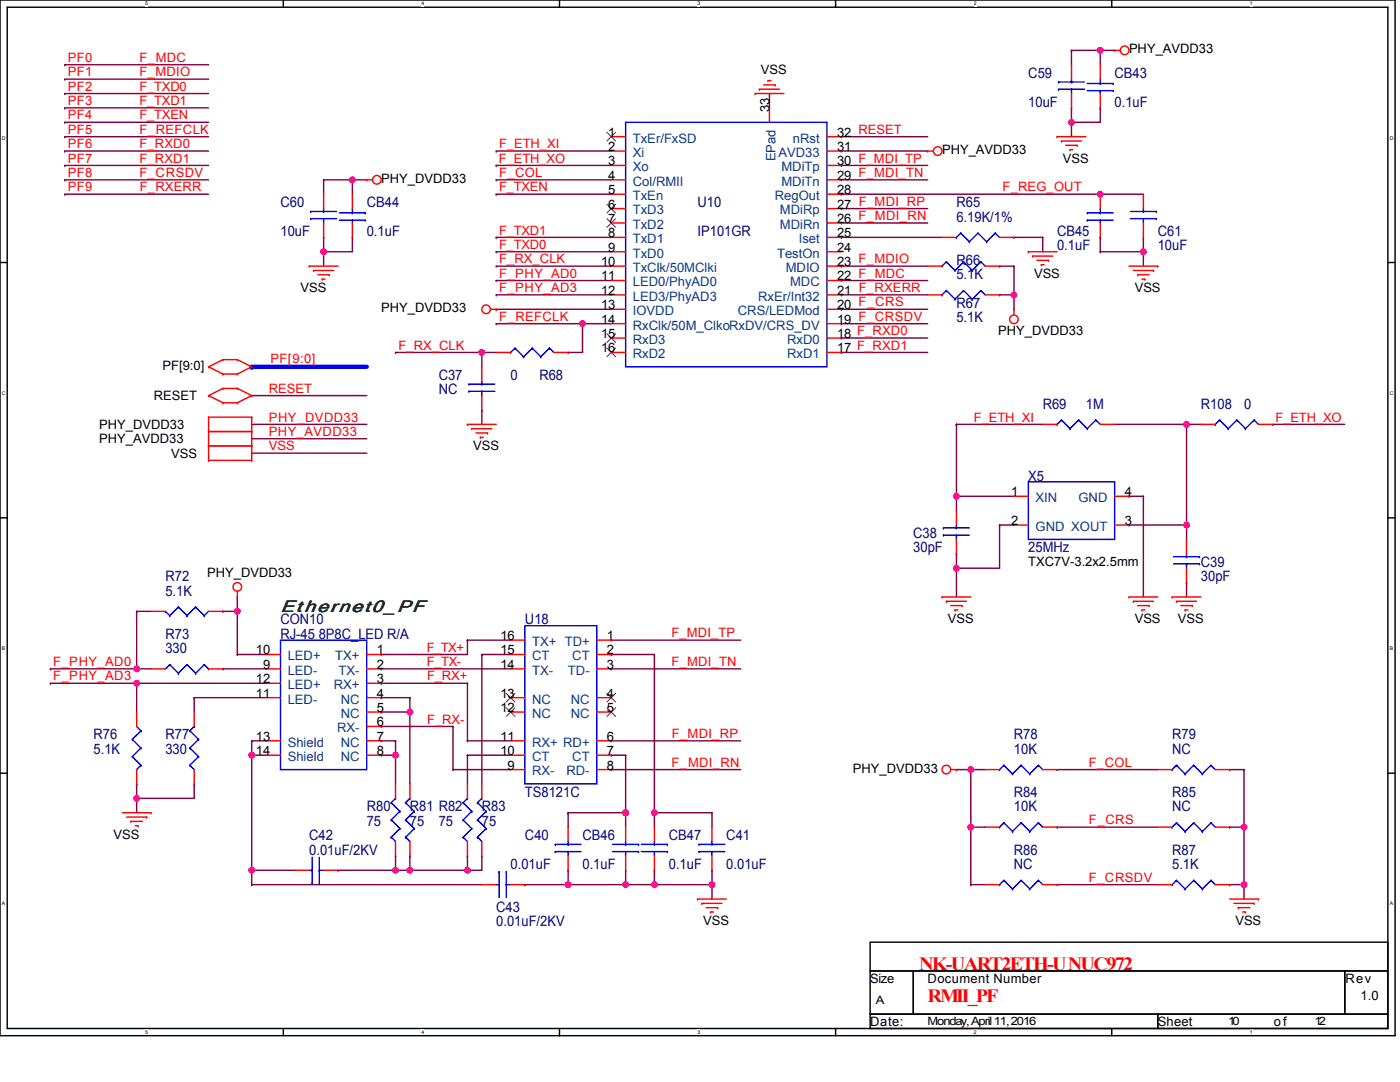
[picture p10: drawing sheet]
<svg xmlns="http://www.w3.org/2000/svg" width="279mm" height="216mm" viewBox="0 0 279 216" stroke-linecap="round" stroke-linejoin="round" font-family="sans-serif">
<path d="M0 0h278.4v206.7h-278.4zM1.4 1.4h275.6v203.8h-275.6z" fill="none" stroke="#000" stroke-width=".29"/>
<g fill="#fff">
<path d="M29 .2h.6v1.1h-.6z"/>
<path d="M29 205.4h.6v1.1h-.6z"/>
</g>
<path d="M56.5 0v1.4M56.5 205.2v1.5" fill="none" stroke="#000" stroke-width=".29"/>
<g fill="#fff">
<path d="M84.1 .2h.6v1.1h-.6z"/>
<path d="M84.1 205.4h.6v1.1h-.6z"/>
</g>
<path d="M111.7 0v1.4M111.7 205.2v1.5" fill="none" stroke="#000" stroke-width=".29"/>
<g fill="#fff">
<path d="M139.2 .2h.6v1.1h-.6z"/>
<path d="M139.2 205.4h.6v1.1h-.6z"/>
</g>
<path d="M166.8 0v1.4M166.8 205.2v1.5" fill="none" stroke="#000" stroke-width=".29"/>
<g fill="#fff">
<path d="M194.3 .2h.6v1.1h-.6z"/>
<path d="M194.3 205.4h.6v1.1h-.6z"/>
</g>
<path d="M221.9 0v1.4M221.9 205.2v1.5" fill="none" stroke="#000" stroke-width=".29"/>
<g fill="#fff">
<path d="M249.4 .2h.6v1.1h-.6z"/>
<path d="M249.4 205.4h.6v1.1h-.6z"/>
<path d="M.4 26.9h.7v1.2h-.7z"/>
<path d="M277.3 26.9h.8v1.2h-.8z"/>
<path d="M.4 77.9h.7v1.1h-.7z"/>
<path d="M277.3 77.9h.8v1.1h-.8z"/>
</g>
<path d="M0 52.4h1.4M277 52.4h1.4" fill="none" stroke="#000" stroke-width=".29"/>
<g fill="#fff">
<path d="M.4 128.8h.7v1.2h-.7z"/>
<path d="M277.3 128.8h.7v1.2h-.7z"/>
</g>
<path d="M0 103.3h1.4M277 103.3h1.4" fill="none" stroke="#000" stroke-width=".29"/>
<g fill="#fff">
<path d="M.4 179.7h.7v1.2h-.7z"/>
<path d="M277.3 179.7h.7v1.2h-.7z"/>
</g>
<path d="M0 154.3h1.4M277 154.3h1.4" fill="none" stroke="#000" stroke-width=".29"/>
<g fill="none" stroke="#800040" stroke-width=".29">
<path d="M12.9 12.9h.1M12.9 15.8h.1M12.9 18.7h.1M12.9 12.9h28.7M12.9 15.8h28.7M12.9 18.7h28.7M153.6 18.7h.1M153.6 18.7v2.8M213.8 10.1h.1M213.8 10.1h8.6M213.8 10.1v2.8M219.6 10.1h.1"/>
<path d="M219.6 10.1v2.8M12.9 24.4h.1M12.9 21.5h.1M12.9 27.3h.1M12.9 30.1h.1M12.9 38.8h.1M12.9 24.4h28.7M12.9 21.5h28.7M12.9 27.3h28.7M12.9 30.1h28.7M12.9 38.8h28.7M64.6 35.9h.1"/>
<path d="M64.6 35.9h8.6M64.6 35.9v2.9M70.3 35.9h.1M70.3 35.9v2.9M99 35.9h.1M99 38.8h.1M99 30.1h.1M99 33h.1M99 30.1h23M99 38.8h23M99 35.9h23M99 33h23"/>
<path d="M167.9 27.3h.1M167.9 38.8h.1M167.9 33h.1M167.9 35.9h.1M167.9 30.1h.1M167.9 27.3h17.2M167.9 30.1h17.2M167.9 38.8h60.3M167.9 35.9h17.2M167.9 33h17.2M213.8 21.5h.1M213.8 24.4h.1"/>
<path d="M213.8 21.5v5.8M219.6 38.8h.1M219.6 21.5h.1M219.6 21.5v2.9h-5.8M64.6 50.2h.1M64.6 47.4h.1M64.6 47.4v5.7M70.3 47.4h.1M70.3 47.4v2.8h-5.7M99 50.2h.1M99 47.4h.1M99 56h.1"/>
<path d="M99 58.8h.1M99 53.1h.1M99 56h23M99 50.2h23M99 47.4h23M99 58.8h23M99 53.1h23M167.9 56h.1M167.9 58.8h.1M167.9 53.1h.1M167.9 44.5h.1M167.9 41.6h.1"/>
<path d="M167.9 47.4h.1M167.9 56h17.2M167.9 47.4h20.1M167.9 58.8h17.2M167.9 53.1h17.2M167.9 44.5h17.2M167.9 41.6h17.2M199.5 53.1h.1M199.5 58.8h.1M199.5 58.8h2.9M199.5 53.1h2.9M202.4 47.4h.1"/>
<path d="M202.4 58.8h.1M202.4 53.1h.1M202.4 47.4h5.7M202.4 53.1v8.6M208.1 47.4h.1M208.1 47.4v2.8M219.6 47.4h.1M219.6 50.2h.1M219.6 47.4v2.8M219.6 50.2h8.6M228.2 50.2h.1M228.2 47.4h.1"/>
<path d="M228.2 47.4v5.7M96.2 70.3h.1M96.2 70.3h2.8M99 61.7h.1M99 64.6h.1M99 61.7h23M99 64.6h23M113.4 70.3h.1M116.2 64.6h.1M116.2 64.6v5.7h-2.8M167.9 61.7h.1M167.9 67.5h.1"/>
<path d="M167.9 70.3h.1M167.9 64.6h.1M167.9 61.7h17.2M167.9 64.6h17.2M167.9 67.5h17.2M167.9 70.3h17.2M96.2 81.8h.1M96.2 81.8v2.9M190.9 84.7h.1M190.9 99h.1M190.9 84.7v17.2M190.9 84.7h17.2"/>
<path d="M190.9 99h11.5M225.3 99h.1M225.3 99h2.9M228.2 99h.1M228.2 99v20.1M47.4 119.1h.1M47.4 119.1v11.5M190.9 113.4h.1M190.9 110.5h.1M190.9 110.5v8.6M199.5 104.8h.1M199.5 104.8v8.6h-8.6"/>
<path d="M199.5 104.8h2.9M236.8 116.2h.1M236.8 116.2v2.9M10.1 136.3h.1M10.1 133.5h.1M10.1 133.5h20M10.1 136.3h43M27.3 136.3h.1M27.3 133.5h.1M27.3 122h.1M27.3 122v11.5M27.3 136.3v5.8"/>
<path d="M27.3 122h2.8M38.8 139.2h.1M38.8 139.2h14.3M38.8 139.2v2.9M44.5 133.5h.1M44.5 122h.1M44.5 133.5h8.6M44.5 122h2.9M47.4 130.6h.1M47.4 122h.1M47.4 130.6h5.7M76.1 133.5h.1"/>
<path d="M76.1 139.2h.1M76.1 136.3h.1M76.1 130.6h.1M76.1 133.5h25.8M76.1 139.2h5.7M76.1 136.3h17.2M81.8 139.2h.1M81.8 139.2v17.2M93.3 136.3h.1M93.3 127.7h.1M93.3 127.7v2.9h-17.2M93.3 136.3v11.5"/>
<path d="M93.3 127.7h8.6M96.2 130.6h.1M96.2 130.6h5.7M96.2 130.6v25.8M122 130.6h.1M122 127.7h.1M122 133.5h.1M122 130.6h8.6M122 133.5h25.8M122 127.7h25.8M130.6 130.6h.1M130.6 130.6v34.4"/>
<path d="M27.3 156.4h.1M27.3 159.3h.1M27.3 156.4v5.8M38.8 156.4h.1M38.8 156.4v2.9h-11.5M50.2 147.8h.1M50.2 150.7h.1M50.2 147.8v28.7M50.2 147.8h2.9M50.2 150.7h2.9M76.1 145h.1M76.1 150.7h.1"/>
<path d="M76.1 147.8h.1M76.1 142.1h.1M76.1 147.8h2.8M76.1 145h14.3M76.1 150.7h2.8M76.1 142.1h5.7M78.9 150.7h.1M78.9 147.8h.1M78.9 147.8v8.6M81.8 142.1h.1M90.4 153.6h.1M90.4 145h.1"/>
<path d="M90.4 153.6h11.5M90.4 145v8.6M93.3 150.7h.1M93.3 147.8h.1M93.3 150.7v5.7M93.3 147.8h8.6M93.3 150.7h8.6M122 153.6h.1M122 147.8h.1M122 150.7h.1M122 147.8h25.8M122 153.6h25.8"/>
<path d="M122 150.7h2.9M124.9 150.7h.1M124.9 150.7v14.3M190.9 153.6h.1M190.9 153.6h5.7M193.7 153.6h.1M193.7 153.6v22.9M211 153.6h.1M211 153.6h20.1M245.4 153.6h.1M245.4 153.6h2.9M248.3 153.6h.1"/>
<path d="M248.3 153.6v25.8M50.2 176.5h.1M50.2 173.7h.1M50.2 176.5h46M50.2 173.7h8.6M67.5 173.7h.1M78.9 173.7h.1M78.9 170.8h.1M78.9 170.8v2.9M81.8 170.8h.1M81.8 173.7h.1M81.8 170.8v2.9"/>
<path d="M93.3 170.8h.1M93.3 173.7h.1M93.3 170.8v2.9M96.2 170.8h.1M96.2 170.8v2.9h-28.7M104.8 176.5h.1M104.8 176.5h37.3M113.4 176.5h.1M113.4 173.7h.1M113.4 162.2h.1M113.4 162.2v2.8M113.4 173.7v2.8"/>
<path d="M113.4 162.2h11.5M124.9 176.5h.1M124.9 162.2h.1M124.9 173.7h.1M124.9 173.7v2.8M130.6 176.5h.1M130.6 173.7h.1M130.6 162.2h.1M130.6 173.7v2.8M130.6 162.2h11.5M142.1 173.7h.1M142.1 162.2h.1"/>
<path d="M142.1 176.5h.1M142.1 162.2v2.8M142.1 173.7v5.7M193.7 165h.1M193.7 176.5h.1M193.7 176.5h2.9M193.7 165h2.9M211 165h.1M211 176.5h.1M211 176.5h20.1M211 165h20.1M245.4 165h.1"/>
<path d="M245.4 176.5h.1M245.4 176.5h2.9M245.4 165h2.9M248.3 176.5h.1M248.3 165h.1"/>
</g>
<path d="M50.2 73.2h23" fill="none" stroke="#00f" stroke-width=".86"/>
<circle cx="50.2" cy="73.2" r=".43" fill="#00f"/>
<g fill="none" stroke="#800040" stroke-width=".29">
<path d="M12.9 33h.1M12.9 35.9h.1M12.9 33h28.7M12.9 35.9h28.7M50.2 78.9h.1M50.2 78.9h23M78.9 70.3h.1M78.9 70.3h17.3M96.2 70.3h.1M96.2 70.3v2.9M50.2 84.7h.1M50.2 87.5h.1"/>
<path d="M50.2 90.4h.1M50.2 84.7h23M50.2 87.5h23M50.2 90.4h23M222.4 84.7h17.3M236.8 84.7h.1M236.8 84.7v22.9M254 84.7h.1M254 84.7h14.4M225.3 104.8h.1M225.3 104.8h11.5M236.8 104.8h.1"/>
</g>
<g fill="none" stroke="#f00" stroke-width=".29">
<path d="M150.7 18.7h.1M150.7 18.7h5.7M151.6 17.8h.1M151.6 17.8h4M152.4 16.9h2.3M153.3 16.1h.1M153.3 16.1h.5M154.7 16.9h.1M213.8 12.9v2.9M213.8 18.7v2.8M219.6 12.9v2.9M219.6 18.7v2.8"/>
<path d="M222.4 10.1h.1M222.4 10.1h1.2M64.6 38.8v2.8M70.3 38.8v2.8M73.2 35.9h.1M73.2 35.9h1.1M122 30.1h2.9M122 35.9h2.9M122 27.3h2.9M122 33h2.9M122 38.8h2.9M153.6 21.5v2.9"/>
<path d="M165 30.1h2.9M165 35.9h2.9M165 27.3h2.9M165 33h2.9M165 38.8h2.9M185.1 30.1h.1M185.1 30.1h1.2M211 27.3h.1M211 27.3h5.7M211.8 28.1h.1M211.8 28.1h4M212.7 29h2.3"/>
<path d="M213.6 29.9h.1M213.6 29.9h.5M215 29h.1M219.6 38.8v2.8M228.2 38.8v2.8M61.7 53.1h.1M61.7 53.1h5.8M62.6 54h.1M62.6 54h4M63.4 54.8h2.3M64.3 55.7h.1M64.3 55.7h.6"/>
<path d="M64.6 44.5v2.9M65.7 54.8h.1M70.3 44.5v2.9M122 53.1h2.9M122 50.2h2.9M122 47.4h2.9M122 41.6h2.9M122 44.5h2.9M122 56h2.9M122 58.8h2.9M165 53.1h2.9M165 50.2h2.9"/>
<path d="M165 47.4h2.9M165 41.6h2.9M165 44.5h2.9M165 56h2.9M165 58.8h2.9M185.1 53.1h2.9M185.1 58.8h2.9M188 47.4h2.9M196.6 53.1h2.9M196.6 58.8h2.9M199.5 47.4h2.9M205.2 50.2h.1"/>
<path d="M205.2 50.2h5.8M206.1 51.1h.1M206.1 51.1h4M206.9 52h2.3M207.8 52.8h.1M207.8 52.8h.6M209.2 52h.1M219.6 44.5v2.9M225.3 53.1h5.8M226.2 54h4M227 54.8h.1M227 54.8h2.3"/>
<path d="M227.9 55.7h.6M228.2 44.5v2.9M228.5 55.7h.1M230.2 54h.1M231.1 53.1h.1M41.6 73.2h.1M41.6 78.9h.1M41.6 73.2l2.9 1.4M41.6 78.9l2.9 1.5M44.5 71.8h.1M44.5 74.6h.1M44.5 77.5h.1"/>
<path d="M44.5 71.8l-2.9 1.4M44.5 71.8h2.9M44.5 74.6h2.9M44.5 77.5l-2.9 1.4M44.5 77.5h2.9M47.4 71.8h.1M47.4 74.6h.1M47.4 77.5h.1M47.4 71.8l2.8 1.4M47.4 77.5l2.8 1.4M50.2 73.2h.1M50.2 78.9h.1"/>
<path d="M50.2 73.2l-2.8 1.4M50.2 78.9l-2.8 1.5M96.2 73.2v2.9M96.2 78.9v2.9M97.9 61.7h1.1M99 61.7h.1M99 70.3h2.9M110.5 70.3h2.9M122 61.7h2.9M122 70.3h2.9M122 64.6h2.9M122 67.5h2.9"/>
<path d="M165 61.7h2.9M165 70.3h2.9M165 64.6h2.9M165 67.5h2.9M202.4 61.7h.1M202.4 61.7v1.2M41.6 86.1h.1M41.6 83.2h.1M41.6 89h.1M41.6 91.9h.1M41.6 83.2h8.6M41.6 86.1h8.6"/>
<path d="M41.6 83.2v8.7M41.6 89h8.6M41.6 91.9h8.6M44.5 80.4h.1M44.5 80.4h2.9M47.4 80.4h.1M50.2 83.2h.1M50.2 86.1h.1M50.2 89h.1M50.2 91.9h.1M50.2 83.2v8.7M93.3 84.7h.1"/>
<path d="M93.3 84.7h5.7M94.2 85.5h.1M94.2 85.5h4M95 86.4h2.3M95.9 87.3h.1M95.9 87.3h.5M97.3 86.4h.1M202.4 99h2.8M208.1 84.7h2.9M219.6 84.7h2.8M222.4 99h2.9M239.7 84.7h2.8"/>
<path d="M251.1 84.7h2.9M47.4 119.1h.1M47.4 118v1.1M188 119.1h.1M188 119.1h5.7M188.9 120h.1M188.9 120h4M190.9 101.9v2.9M190.9 107.6v2.9M202.4 104.8h2.8M222.4 104.8h2.9M225.3 119.1h.1"/>
<path d="M225.3 119.1h5.8M226.2 120h.1M226.2 120h4M233.9 119.1h.1M233.9 119.1h5.8M234.8 120h.1M234.8 120h4M236.8 107.6v2.9M236.8 113.4v2.8M30.1 133.5h2.9M30.1 122h2.9M41.6 133.5h2.9"/>
<path d="M41.6 122h2.9M53.1 130.6h2.9M53.1 133.5h2.9M53.1 136.3h2.9M53.1 139.2h2.9M73.2 130.6h2.9M73.2 133.5h2.9M73.2 136.3h2.9M73.2 139.2h2.9M101.9 130.6h2.9M101.9 133.5h2.9M101.9 139.2h2.9"/>
<path d="M101.9 127.7h2.9M119.1 130.6h2.9M119.1 133.5h2.9M119.1 139.2h2.9M119.1 127.7h2.9M189.7 120.8h2.3M190.6 121.7h.1M190.6 121.7h.6M192 120.8h.1M227 120.8h2.3M227.9 121.7h.1M227.9 121.7h.6"/>
<path d="M229.3 120.8h.1M235.6 120.8h2.3M236.5 121.7h.1M236.5 121.7h.6M237.9 120.8h.1M27.3 142.1v2.9M27.3 153.6v2.8M38.8 142.1v2.9M38.8 153.6v2.8M53.1 147.8h2.9M53.1 150.7h2.9M73.2 142.1h2.9"/>
<path d="M73.2 145h2.9M73.2 147.8h2.9M73.2 150.7h2.9M78.9 156.4v2.9M81.8 156.4v2.9M93.3 156.4v2.9M96.2 156.4v2.9M101.9 153.6h2.9M101.9 142.1h2.9M101.9 147.8h2.9M101.9 150.7h2.9M119.1 153.6h2.9"/>
<path d="M119.1 142.1h2.9M119.1 147.8h2.9M119.1 150.7h2.9M189.7 153.6h1.2M190.9 153.6h.1M196.6 153.6h2.9M208.1 153.6h2.9M231.1 153.6h2.8M242.5 153.6h2.9M24.4 162.2h5.7M25.3 163h4M26.1 163.9h.1"/>
<path d="M26.1 163.9h2.3M27 164.8h.6M27.6 164.8h.1M29.3 163h.1M30.1 162.2h.1M58.8 173.7h2.9M64.6 173.7h2.9M78.9 167.9v2.9M81.8 167.9v2.9M93.3 167.9v2.9M96.2 167.9v2.9M96.2 176.5h2.8"/>
<path d="M101.9 176.5h2.9M113.4 165v2.9M113.4 170.8v2.9M124.9 165v2.9M124.9 170.8v2.9M130.6 165v2.9M130.6 170.8v2.9M139.2 179.4h.1M139.2 179.4h5.8M142.1 165v2.9M142.1 170.8v2.9M196.6 176.5h2.9"/>
<path d="M196.6 165h2.9M208.1 176.5h2.9M208.1 165h2.9M231.1 176.5h2.8M231.1 165h2.8M242.5 176.5h2.9M242.5 165h2.9M245.4 179.4h5.7M251.1 179.4h.1M140.1 180.3h.1M140.1 180.3h4M140.9 181.1h2.3"/>
<path d="M141.8 182h.1M141.8 182h.6M143.2 181.1h.1M246.3 180.3h4M247.1 181.1h.1M247.1 181.1h2.3M248 182h.6M248.6 182h.1M250.3 180.3h.1"/>
<circle cx="224.5" cy="10" r=".86"/>
<circle cx="75.2" cy="35.9" r=".86"/>
<circle cx="187.1" cy="30.1" r=".86"/>
<circle cx="97" cy="61.7" r=".86"/>
<circle cx="202.4" cy="63.7" r=".86"/>
<circle cx="47.4" cy="117.1" r=".86"/>
<circle cx="188.9" cy="153.6" r=".86"/>
</g>
<path d="M173.7 188h103.3v5.7h-103.3zM173.7 193.7h8.6v8.7h-8.6zM182.3 193.7h86.1v8.7h-86.1zM268.4 193.7h8.6v8.7h-8.6zM173.7 202.4h57.4v2.8h-57.4zM231.1 202.4h45.9v2.8h-45.9z" fill="none" stroke="#000" stroke-width=".29"/>
<g fill="none" stroke="#00f" stroke-width=".29">
<path d="M211.3 17.8h.1M211.3 16.4h.1M211.3 17.8h5.1M211.3 16.4h5.1M213.8 16.4h.1M213.8 17.8h.1M213.8 15.8v.6M213.8 17.8v.9M217 16.7h5.2M217 18.1h5.2M219.6 18.1h.1M219.6 16.7h.1"/>
<path d="M219.6 15.8v.9M219.6 18.1v.6M222.2 16.7h.1M222.2 18.1h.1M124.9 24.4h40.1v48.8h-40.1zM62 43.6h.1M62 42.2h.1M62 43.6h5.2M62 42.2h5.2M64.6 42.2h.1M64.6 43.6h.1M64.6 41.6v.6"/>
<path d="M64.6 43.6v.9M67.7 42.5h5.2M67.7 43.9h5.2M70.3 43.9h.1M70.3 42.5h.1M70.3 41.6v.9M70.3 43.9v.6M72.9 42.5h.1M72.9 43.9h.1M188 53.1h.1M188 58.8h.1M188.9 52.2h.1"/>
<path d="M188.9 58h.1M188.9 52.2l-.9 .9M188.9 52.2l1.7 1.8M188.9 58l1.7 1.7M188.9 58l-.9 .8M190.6 54h.1M190.6 59.7h.1M190.9 47.4h.1M191.7 46.5h.1M191.7 46.5l1.8 1.7M191.7 46.5l-.8 .9M192.3 52.2h.1"/>
<path d="M192.3 58h.1M192.3 52.2l-1.7 1.8M192.3 52.2l1.7 1.8M192.3 58l1.7 1.7M192.3 58l-1.7 1.7M193.5 48.2h.1M194 54h.1M194 59.7h.1M195.2 46.5h.1M195.2 46.5l1.7 1.7M195.2 46.5l-1.7 1.7M195.8 52.2h.1"/>
<path d="M195.8 58h.1M195.8 52.2l.8 .9M195.8 52.2l-1.8 1.8M195.8 58l.8 .8M195.8 58l-1.8 1.7M196.9 48.2h.1M198.6 46.5h.1M198.6 46.5l.9 .9M198.6 46.5l-1.7 1.7M217 42.5h.1M217 43.9h.1M217 42.5h5.2"/>
<path d="M217 43.9h5.2M219.6 43.9h.1M219.6 42.5h.1M219.6 41.6v.9M219.6 43.9v.6M225.6 43.6h5.2M225.6 42.2h5.2M228.2 42.2h.1M228.2 43.6h.1M228.2 41.6v.6M228.2 43.6v.9M230.8 43.6h.1"/>
<path d="M230.8 42.2h.1M93.6 78.1h.1M93.6 76.6h.1M93.6 78.1h5.1M93.6 76.6h5.1M96.2 76.6h.1M96.2 78.1h.1M96.2 76.1v.5M96.2 78.1v.8M101.9 70.3h.1M102.8 69.5h.1M102.8 69.5l1.7 1.7"/>
<path d="M102.8 69.5l-.9 .8M104.5 71.2h.1M106.2 69.5h.1M106.2 69.5l1.7 1.7M106.2 69.5l-1.7 1.7M107.9 71.2h.1M109.6 69.5h.1M109.6 69.5l.9 .8M109.6 69.5l-1.7 1.7M205.2 96.2h17.2v11.4h-17.2zM211 84.7h.1M211.8 83.8h.1"/>
<path d="M211.8 83.8l1.8 1.7M211.8 83.8l-.8 .9M213.6 85.5h.1M215.3 83.8h.1M215.3 83.8l1.7 1.7M215.3 83.8l-1.7 1.7M217 85.5h.1M218.7 83.8h.1M218.7 83.8l.9 .9M218.7 83.8l-1.7 1.7M242.5 84.7h.1M243.4 83.8h.1"/>
<path d="M243.4 83.8l1.7 1.7M243.4 83.8l-.9 .9M245.1 85.5h.1M246.8 83.8h.1M246.8 83.8l1.8 1.7M246.8 83.8l-1.7 1.7M248.6 85.5h.1M250.3 83.8h.1M250.3 83.8l.8 .9M250.3 83.8l-1.7 1.7M188.3 106.8h.1M188.3 105.3h.1"/>
<path d="M188.3 106.8h5.2M188.3 105.3h5.2M190.9 105.3h.1M190.9 106.8h.1M190.9 104.8v.5M190.9 106.8v.8M234.2 112.5h5.2M234.2 111.1h5.2M236.8 111.1h.1M236.8 112.5h.1M236.8 110.5v.6M236.8 112.5v.9"/>
<path d="M239.4 112.5h.1M239.4 111.1h.1M33 122h.1M33 122l.9 .9M33.9 132.6h.1M33.9 122.9h.1M33.9 132.6l-.9 .9M33.9 132.6l1.7 1.7M35.6 134.3h.1M35.6 121.1h.1M35.6 121.1l1.7 1.8M35.6 121.1l-1.7 1.8"/>
<path d="M37.3 132.6h.1M37.3 122.9h.1M37.3 132.6l-1.7 1.7M37.3 132.6l1.7 1.7M39 134.3h.1M39 121.1h.1M39 121.1l1.8 1.8M39 121.1l-1.7 1.8M40.8 132.6h.1M40.8 122.9h.1M40.8 132.6l-1.8 1.7M40.8 132.6l.8 .9"/>
<path d="M41.6 133.5h.1M41.6 122l-.8 .9M56 127.7h17.2v25.9h-17.2zM104.8 124.9h14.3v31.5h-14.3zM26.4 147.5h.1M26.4 151h.1M26.4 147.5l1.7 1.8M26.4 151l1.7 1.7M27.3 153.6h.1M27.3 145l.8 .8M28.1 145.8h.1M28.1 149.3h.1"/>
<path d="M28.1 152.7h.1M28.1 145.8l-1.7 1.7M28.1 149.3l-1.7 1.7M28.1 152.7l-.8 .9M37.9 152.7h.1M37.9 149.3h.1M37.9 145.8h.1M37.9 152.7l.9 .9M37.9 149.3l1.7 1.7M37.9 145.8l1.7 1.7M38.8 145h.1M38.8 145l-.9 .8"/>
<path d="M39.6 151h.1M39.6 147.5h.1M39.6 151l-1.7 1.7M39.6 147.5l-1.7 1.8M78.9 159.3h.1M78.9 159.3l-.8 .9M81.8 159.3h.1M81.8 159.3l-.9 .9M93.3 159.3h.1M93.3 159.3l-.9 .9M96.2 159.3h.1M96.2 159.3l-.9 .9"/>
<path d="M199.5 153.6h.1M200.3 152.7h.1M200.3 152.7l1.8 1.7M200.3 152.7l-.8 .9M202.1 154.4h.1M203.8 152.7h.1M203.8 152.7l1.7 1.7M203.8 152.7l-1.7 1.7M205.5 154.4h.1M207.2 152.7h.1M207.2 152.7l.9 .9M207.2 152.7l-1.7 1.7"/>
<path d="M233.9 153.6h.1M234.8 152.7h.1M234.8 152.7l1.7 1.7M234.8 152.7l-.9 .9M236.5 154.4h.1M238.2 152.7h.1M238.2 152.7l1.8 1.7M238.2 152.7l-1.7 1.7M240 154.4h.1M241.7 152.7h.1M241.7 152.7l.8 .9M241.7 152.7l-1.7 1.7"/>
<path d="M61.7 173.7h.6M62.3 173.7h.1M62.3 176.2h.1M62.3 171.1v5.1M63.7 176.2h.1M63.7 173.7h.1M63.7 173.7h.9M63.7 171.1v5.1M78.1 167h.1M78.1 163.6h.1M78.1 160.2h.1M78.1 167l.8 .9"/>
<path d="M78.1 163.6l1.7 1.7M78.1 160.2l1.7 1.7M79.8 165.3h.1M79.8 161.9h.1M79.8 165.3l-1.7 1.7M79.8 161.9l-1.7 1.7M80.9 167h.1M80.9 163.6h.1M80.9 160.2h.1M80.9 167l.9 .9M80.9 163.6l1.8 1.7M80.9 160.2l1.8 1.7"/>
<path d="M82.7 165.3h.1M82.7 161.9h.1M82.7 165.3l-1.8 1.7M82.7 161.9l-1.8 1.7M92.4 167h.1M92.4 163.6h.1M92.4 160.2h.1M92.4 167l.9 .9M92.4 163.6l1.8 1.7M92.4 160.2l1.8 1.7M94.2 165.3h.1M94.2 161.9h.1"/>
<path d="M94.2 165.3l-1.8 1.7M94.2 161.9l-1.8 1.7M95.3 167h.1M95.3 163.6h.1M95.3 160.2h.1M95.3 167l.9 .9M95.3 163.6l1.7 1.7M95.3 160.2l1.7 1.7M97 165.3h.1M97 161.9h.1M97 165.3l-1.7 1.7M97 161.9l-1.7 1.7"/>
<path d="M99 176.5h.6M99.6 176.5h.1M99.6 173.9h.1M99.6 173.9v5.2M101 173.9h.1M101 176.5h.1M101 176.5h.9M101 173.9v5.2M110.8 169.9h.1M110.8 168.5h.1M110.8 169.9h5.2M110.8 168.5h5.2"/>
<path d="M113.4 168.5h.1M113.4 169.9h.1M113.4 167.9v.6M113.4 169.9v.9M122.3 169.9h5.1M122.3 168.5h5.1M124.9 168.5h.1M124.9 169.9h.1M124.9 167.9v.6M124.9 169.9v.9M127.4 169.9h.1M127.4 168.5h.1"/>
<path d="M128 169.9h5.2M128 168.5h5.2M130.6 168.5h.1M130.6 169.9h.1M130.6 167.9v.6M130.6 169.9v.9M133.2 169.9h.1M133.2 168.5h.1M139.5 169.9h.1M139.5 168.5h.1M139.5 169.9h5.2M139.5 168.5h5.2"/>
<path d="M142.1 168.5h.1M142.1 169.9h.1M142.1 167.9v.6M142.1 169.9v.9M199.5 165h.1M199.5 176.5h.1M200.3 164.2h.1M200.3 175.7h.1M200.3 164.2l1.8 1.7M200.3 164.2l-.8 .8M200.3 175.7l1.8 1.7M200.3 175.7l-.8 .8"/>
<path d="M202.1 165.9h.1M202.1 177.4h.1M203.8 164.2h.1M203.8 175.7h.1M203.8 164.2l1.7 1.7M203.8 164.2l-1.7 1.7M203.8 175.7l1.7 1.7M203.8 175.7l-1.7 1.7M205.5 165.9h.1M205.5 177.4h.1M207.2 164.2h.1M207.2 175.7h.1"/>
<path d="M207.2 164.2l.9 .8M207.2 164.2l-1.7 1.7M207.2 175.7l.9 .8M207.2 175.7l-1.7 1.7M233.9 176.5h.1M233.9 165h.1M234.8 175.7h.1M234.8 164.2h.1M234.8 175.7l1.7 1.7M234.8 175.7l-.9 .8M234.8 164.2l1.7 1.7M234.8 164.2l-.9 .8"/>
<path d="M236.5 177.4h.1M236.5 165.9h.1M238.2 175.7h.1M238.2 164.2h.1M238.2 175.7l1.8 1.7M238.2 175.7l-1.7 1.7M238.2 164.2l1.8 1.7M238.2 164.2l-1.7 1.7M240 177.4h.1M240 165.9h.1M241.7 175.7h.1M241.7 164.2h.1"/>
<path d="M241.7 175.7l.8 .8M241.7 175.7l-1.7 1.7M241.7 164.2l.8 .8M241.7 164.2l-1.7 1.7"/>
</g>
<g fill="none" stroke="#804000" stroke-width=".2">
<path d="M121.1 26.4l1.8 1.7M122.9 26.4l-1.8 1.7M121.1 40.8l1.8 1.7M121.1 43.6l1.8 1.8M122.9 40.8l-1.8 1.7M122.9 43.6l-1.8 1.8M121.1 66.6l1.8 1.7M121.1 69.5l1.8 1.7M122.9 66.6l-1.8 1.7M122.9 69.5l-1.8 1.7M101 138.3l1.8 1.8M102.8 138.3l-1.8 1.8"/>
<path d="M121.1 138.3l1.8 1.8M122.9 138.3l-1.8 1.8M101 141.2l1.8 1.8M102.8 141.2l-1.8 1.8M121.1 141.2l1.8 1.8M122.9 141.2l-1.8 1.8"/>
</g>
<circle cx="50.2" cy="173.6" r=".57" fill="#f0f"/>
<circle cx="50.2" cy="173.6" r=".57" fill="none" stroke="#f0f" stroke-width=".29"/>
<circle cx="78.9" cy="150.7" r=".57" fill="#f0f"/>
<circle cx="78.9" cy="150.7" r=".57" fill="none" stroke="#f0f" stroke-width=".29"/>
<circle cx="81.8" cy="142.1" r=".57" fill="#f0f"/>
<circle cx="81.8" cy="142.1" r=".57" fill="none" stroke="#f0f" stroke-width=".29"/>
<circle cx="50.2" cy="150.7" r=".57" fill="#f0f"/>
<circle cx="50.2" cy="150.7" r=".57" fill="none" stroke="#f0f" stroke-width=".29"/>
<circle cx="228.2" cy="50.2" r=".57" fill="#f0f"/>
<circle cx="228.2" cy="50.2" r=".57" fill="none" stroke="#f0f" stroke-width=".29"/>
<circle cx="248.3" cy="176.5" r=".57" fill="#f0f"/>
<circle cx="248.3" cy="176.5" r=".57" fill="none" stroke="#f0f" stroke-width=".29"/>
<circle cx="193.7" cy="165" r=".57" fill="#f0f"/>
<circle cx="193.7" cy="165" r=".57" fill="none" stroke="#f0f" stroke-width=".29"/>
<circle cx="193.7" cy="153.6" r=".57" fill="#f0f"/>
<circle cx="193.7" cy="153.6" r=".57" fill="none" stroke="#f0f" stroke-width=".29"/>
<circle cx="27.3" cy="136.3" r=".57" fill="#f0f"/>
<circle cx="27.3" cy="136.3" r=".57" fill="none" stroke="#f0f" stroke-width=".29"/>
<circle cx="248.3" cy="165" r=".57" fill="#f0f"/>
<circle cx="248.3" cy="165" r=".57" fill="none" stroke="#f0f" stroke-width=".29"/>
<circle cx="219.6" cy="38.8" r=".57" fill="#f0f"/>
<circle cx="219.6" cy="38.8" r=".57" fill="none" stroke="#f0f" stroke-width=".29"/>
<circle cx="116.2" cy="64.6" r=".57" fill="#f0f"/>
<circle cx="116.2" cy="64.6" r=".57" fill="none" stroke="#f0f" stroke-width=".29"/>
<circle cx="190.9" cy="99" r=".57" fill="#f0f"/>
<circle cx="190.9" cy="99" r=".57" fill="none" stroke="#f0f" stroke-width=".29"/>
<circle cx="96.2" cy="70.3" r=".57" fill="#f0f"/>
<circle cx="96.2" cy="70.3" r=".57" fill="none" stroke="#f0f" stroke-width=".29"/>
<circle cx="202.4" cy="58.8" r=".57" fill="#f0f"/>
<circle cx="202.4" cy="58.8" r=".57" fill="none" stroke="#f0f" stroke-width=".29"/>
<circle cx="190.9" cy="113.4" r=".57" fill="#f0f"/>
<circle cx="190.9" cy="113.4" r=".57" fill="none" stroke="#f0f" stroke-width=".29"/>
<circle cx="47.4" cy="122" r=".57" fill="#f0f"/>
<circle cx="47.4" cy="122" r=".57" fill="none" stroke="#f0f" stroke-width=".29"/>
<circle cx="78.9" cy="173.6" r=".57" fill="#f0f"/>
<circle cx="78.9" cy="173.6" r=".57" fill="none" stroke="#f0f" stroke-width=".29"/>
<circle cx="27.3" cy="133.5" r=".57" fill="#f0f"/>
<circle cx="27.3" cy="133.5" r=".57" fill="none" stroke="#f0f" stroke-width=".29"/>
<circle cx="93.3" cy="173.6" r=".57" fill="#f0f"/>
<circle cx="93.3" cy="173.6" r=".57" fill="none" stroke="#f0f" stroke-width=".29"/>
<circle cx="81.8" cy="173.6" r=".57" fill="#f0f"/>
<circle cx="81.8" cy="173.6" r=".57" fill="none" stroke="#f0f" stroke-width=".29"/>
<circle cx="113.4" cy="176.5" r=".57" fill="#f0f"/>
<circle cx="113.4" cy="176.5" r=".57" fill="none" stroke="#f0f" stroke-width=".29"/>
<circle cx="124.9" cy="162.2" r=".57" fill="#f0f"/>
<circle cx="124.9" cy="162.2" r=".57" fill="none" stroke="#f0f" stroke-width=".29"/>
<circle cx="124.9" cy="176.5" r=".57" fill="#f0f"/>
<circle cx="124.9" cy="176.5" r=".57" fill="none" stroke="#f0f" stroke-width=".29"/>
<circle cx="130.6" cy="176.5" r=".57" fill="#f0f"/>
<circle cx="130.6" cy="176.5" r=".57" fill="none" stroke="#f0f" stroke-width=".29"/>
<circle cx="130.6" cy="162.2" r=".57" fill="#f0f"/>
<circle cx="130.6" cy="162.2" r=".57" fill="none" stroke="#f0f" stroke-width=".29"/>
<circle cx="124.9" cy="162.2" r=".57" fill="#f0f"/>
<circle cx="124.9" cy="162.2" r=".57" fill="none" stroke="#f0f" stroke-width=".29"/>
<circle cx="27.3" cy="159.3" r=".57" fill="#f0f"/>
<circle cx="27.3" cy="159.3" r=".57" fill="none" stroke="#f0f" stroke-width=".29"/>
<circle cx="142.1" cy="176.5" r=".57" fill="#f0f"/>
<circle cx="142.1" cy="176.5" r=".57" fill="none" stroke="#f0f" stroke-width=".29"/>
<circle cx="70.3" cy="35.9" r=".57" fill="#f0f"/>
<circle cx="70.3" cy="35.9" r=".57" fill="none" stroke="#f0f" stroke-width=".29"/>
<circle cx="219.6" cy="10" r=".57" fill="#f0f"/>
<circle cx="219.6" cy="10" r=".57" fill="none" stroke="#f0f" stroke-width=".29"/>
<circle cx="64.6" cy="50.2" r=".57" fill="#f0f"/>
<circle cx="64.6" cy="50.2" r=".57" fill="none" stroke="#f0f" stroke-width=".29"/>
<circle cx="213.8" cy="24.4" r=".57" fill="#f0f"/>
<circle cx="213.8" cy="24.4" r=".57" fill="none" stroke="#f0f" stroke-width=".29"/>
<circle cx="236.8" cy="104.8" r=".57" fill="#f0f"/>
<circle cx="236.8" cy="104.8" r=".57" fill="none" stroke="#f0f" stroke-width=".29"/>
<circle cx="236.8" cy="84.7" r=".57" fill="#f0f"/>
<circle cx="236.8" cy="84.7" r=".57" fill="none" stroke="#f0f" stroke-width=".29"/>
<g font-size="3.7" fill="#f00">
<text x="183.4" y="193.6">NK-UART2ETH-U NUC972</text>
<text x="185.1" y="199.9">RMII_PF</text>
</g>
<g font-size="3.4" fill="#008000">
<text x="56" y="122.1">Et hernet0_PF</text>
<text x="56.1" y="122">Ethernet0_PF</text>
</g>
<g font-size="2.9" fill="#000080">
<text x="205.2" y="15.5">C59</text>
<text x="222.4" y="15.5">CB43</text>
<text x="205.2" y="21.3">10uF</text>
<text x="222.4" y="21.3">0.1uF</text>
<text x="56" y="41.4">C60</text>
<text x="73.2" y="41.4">CB44</text>
<text x="139.2" y="41.4">U10</text>
<text x="190.9" y="41.4">R65</text>
<text x="56" y="47.1">10uF</text>
<text x="73.2" y="47.1">0.1uF</text>
<text x="139.2" y="47.1">IP101GR</text>
<text x="190.9" y="44.2">6.19K/1%</text>
<text x="211" y="47.1">CB45</text>
<text x="231.1" y="47.1">C61</text>
<text x="190.9" y="52.8">R66</text>
<text x="211" y="50">0.1uF</text>
<text x="231.1" y="50">10uF</text>
<text x="190.9" y="55.7">5.1K</text>
<text x="190.9" y="61.4">R67</text>
<text x="190.9" y="64.3">5.1K</text>
<text x="87.5" y="75.8">C37</text>
<text x="101.9" y="75.8">0</text>
<text x="107.6" y="75.8">R68</text>
<text x="87.5" y="78.7">NC</text>
<text x="208.1" y="81.5">R69</text>
<text x="216.7" y="81.5">1M</text>
<text x="239.7" y="81.5">R108</text>
<text x="248.3" y="81.5">0</text>
<text x="205.2" y="95.9">X5</text>
<text x="182.3" y="107.4">C38</text>
<text x="182.3" y="110.2">30pF</text>
<text x="205.2" y="110.2">25MHz</text>
<text x="239.7" y="113.1">C39</text>
<text x="33" y="116">R72</text>
<text x="33" y="118.8">5.1K</text>
<text x="239.7" y="116">30pF</text>
<text x="56" y="124.6">CON10</text>
<text x="104.8" y="124.6">U18</text>
<text x="33" y="127.5">R73</text>
<text x="33" y="130.3">330</text>
<text x="56" y="127.5">RJ-45 8P8C_LED R/A</text>
<text x="18.7" y="147.5">R76</text>
<text x="33" y="147.5">R77</text>
<text x="202.4" y="147.5">R78</text>
<text x="233.9" y="147.5">R79</text>
<text x="18.7" y="150.4">5.1K</text>
<text x="33" y="150.4">330</text>
<text x="202.4" y="150.4">10K</text>
<text x="233.9" y="150.4">NC</text>
<text x="73.2" y="161.9">R80</text>
<text x="81.8" y="161.9">R81 R82</text>
<text x="96.2" y="161.9">R83</text>
<text x="104.8" y="159">TS8121C</text>
<text x="202.4" y="159">R84</text>
<text x="202.4" y="161.9">10K</text>
<text x="233.9" y="159">R85</text>
<text x="233.9" y="161.9">NC</text>
<text x="61.7" y="167.6">C42</text>
<text x="73.2" y="164.8">75</text>
<text x="81.8" y="164.8">75</text>
<text x="87.5" y="164.8">75</text>
<text x="96.2" y="164.8">75</text>
<text x="104.8" y="167.6">C40</text>
<text x="116.2" y="167.6">CB46</text>
<text x="133.5" y="167.6">CB47</text>
<text x="145" y="167.6">C41</text>
<text x="61.7" y="170.5">0.01uF/2KV</text>
<text x="101.9" y="173.4">0.01uF</text>
<text x="116.2" y="173.4">0.1uF</text>
<text x="133.5" y="173.4">0.1uF</text>
<text x="145" y="173.4">0.01uF</text>
<text x="202.4" y="170.5">R86</text>
<text x="202.4" y="173.4">NC</text>
<text x="233.9" y="170.5">R87</text>
<text x="233.9" y="173.4">5.1K</text>
<text x="99" y="182">C43</text>
<text x="99" y="184.9">0.01uF/2KV</text>
</g>
<g font-size="2.6">
<text x="225.3" y="10.7">PHY_AVDD33</text>
<text x="151.8" y="14.7">VSS</text>
<text x="153.6" y="22.4" transform="rotate(-90 153.6 22.4)">33</text>
<text x="121.4" y="27.3">1</text>
<text x="167" y="27.3">32 RESET</text>
<text x="121.4" y="30.1">2</text>
<text x="121.4" y="33">3</text>
<text x="121.4" y="35.9">4</text>
<text x="167" y="30.1">31</text>
<text x="167" y="33">30 F_MDI_TP</text>
<text x="167" y="35.9">29 F_MDI_TN</text>
<text x="188" y="30.8">PHY_AVDD33</text>
<text x="212.1" y="32.5">VSS</text>
<text x="76.1" y="36.5">PHY_DVDD33</text>
<text x="121.4" y="38.7">5</text>
<text x="121.4" y="41.6">6</text>
<text x="167" y="38.7">28</text>
<text x="167" y="41.6">27 F_MDI_RP</text>
<text x="121.4" y="44.5">7</text>
<text x="121.4" y="47.4">8</text>
<text x="167" y="44.5">26 F_MDI_RN</text>
<text x="167" y="47.4">25</text>
<text x="120" y="53.1">10</text>
<text x="121.4" y="50.2">9</text>
<text x="167" y="50.2">24</text>
<text x="167" y="53.1">23 F_MDIO</text>
<text x="60" y="58.3">VSS</text>
<text x="120" y="56">11</text>
<text x="120" y="58.8">12</text>
<text x="167" y="56">22 F_MDC</text>
<text x="167" y="58.8">21 F_RXERR</text>
<text x="206.4" y="55.4">VSS</text>
<text x="226.5" y="58.3">VSS</text>
<text x="76.1" y="62.3">PHY_DVDD33</text>
<text x="120" y="61.7">13</text>
<text x="120" y="64.6">14</text>
<text x="167" y="61.7">20 F_CRS</text>
<text x="167" y="64.6">19 F_CRSDV</text>
<text x="120" y="67.4">15</text>
<text x="120" y="70.3">16</text>
<text x="167" y="67.4">18 F_RXD0</text>
<text x="167" y="70.3">17 F_RXD1</text>
<text x="199.2" y="66.9">PHY_DVDD33</text>
<text x="32.4" y="73.8">PF[9:0]</text>
<text x="30.7" y="79.8">RESET</text>
<text x="19.8" y="85.6">PHY_DVDD33</text>
<text x="19.8" y="88.4">PHY_AVDD33</text>
<text x="94.4" y="89.9">VSS</text>
<text x="34.2" y="91.3">VSS</text>
<text x="201.8" y="99">1</text>
<text x="224.5" y="99">4</text>
<text x="201.8" y="104.8">2</text>
<text x="224.5" y="104.8">3</text>
<text x="205.2" y="112.8">TXC7V-3.2x2.5mm</text>
<text x="41.3" y="115.1">PHY_DVDD33</text>
<text x="189.2" y="124.3">VSS</text>
<text x="226.5" y="124.3">VSS</text>
<text x="235.1" y="124.3">VSS</text>
<text x="51.1" y="130.6">10</text>
<text x="75.2" y="130.6">1</text>
<text x="99.9" y="127.7">16</text>
<text x="99.9" y="130.6">15</text>
<text x="121.1" y="127.7">1</text>
<text x="121.1" y="130.6">2</text>
<text x="51.1" y="136.3">12</text>
<text x="52.5" y="133.5">9</text>
<text x="75.2" y="133.5">2</text>
<text x="75.2" y="136.3">3</text>
<text x="99.9" y="133.5">14</text>
<text x="121.1" y="133.5">3</text>
<text x="51.1" y="139.2">11</text>
<text x="75.2" y="139.2">4</text>
<text x="75.2" y="142.1">5</text>
<text x="99.9" y="139.2">13</text>
<text x="99.9" y="142.1">12</text>
<text x="121.1" y="142.1">5</text>
<text x="121.1" y="139.2">4</text>
<text x="51.1" y="147.8">13</text>
<text x="75.2" y="144.9">6</text>
<text x="75.2" y="147.8">7</text>
<text x="99.9" y="147.8">11</text>
<text x="121.1" y="147.8">6</text>
<text x="51.1" y="150.7">14</text>
<text x="75.2" y="150.7">8</text>
<text x="99.9" y="150.7">10</text>
<text x="101.3" y="153.6">9</text>
<text x="121.1" y="153.6">8</text>
<text x="121.1" y="150.7">7</text>
<text x="170.2" y="154.2">PHY_DVDD33</text>
<text x="22.7" y="167.4">VSS</text>
<text x="140.4" y="184.6">VSS</text>
<text x="246.6" y="184.6">VSS</text>
<text x="173.7" y="196.1">Size</text>
<text x="185.1" y="196.1">Document Number</text>
<text x="268.5" y="196.1">Rev</text>
<text x="271.5" y="199.5">1.0</text>
<text x="173.7" y="204.7">Date:</text>
<text x="231.1" y="204.7">Sheet</text>
<text x="254.2" y="204.7">of</text>
</g>
<g font-size="2.6" fill="#f00">
<text x="13.6" y="12.4">PF0</text>
<text x="13.6" y="15.2">PF1</text>
<text x="27.8" y="12.4">F_MDC</text>
<text x="27.8" y="15.2">F_MDIO</text>
<text x="13.6" y="23.8">PF4</text>
<text x="13.6" y="18.1">PF2</text>
<text x="13.6" y="21">PF3</text>
<text x="27.8" y="23.8">F_TXEN</text>
<text x="27.8" y="18.1">F_TXD0</text>
<text x="27.8" y="21">F_TXD1</text>
<text x="13.6" y="26.7">PF5</text>
<text x="13.6" y="29.6">PF6</text>
<text x="27.8" y="26.7">F_REFCLK</text>
<text x="27.8" y="29.6">F_RXD0</text>
<text x="99.6" y="29.6">F_ETH_XI</text>
<text x="13.6" y="32.4">PF7</text>
<text x="13.6" y="35.3">PF8</text>
<text x="27.8" y="32.4">F_RXD1</text>
<text x="27.8" y="35.3">F_CRSDV</text>
<text x="99.6" y="32.4">F_ETH_XO</text>
<text x="99.6" y="35.3">F_COL</text>
<text x="13.6" y="38.2">PF9</text>
<text x="27.9" y="38.2">F_RXERR</text>
<text x="99.6" y="38.2">F_TXEN</text>
<text x="200.1" y="38.2">F_REG_OUT</text>
<text x="99.6" y="46.8">F_TXD1</text>
<text x="99.6" y="49.7">F_TXD0</text>
<text x="99.6" y="52.5">F_RX_CLK</text>
<text x="99.6" y="55.4">F_PHY_AD0</text>
<text x="99.6" y="58.3">F_PHY_AD3</text>
<text x="99.6" y="64">F_REFCLK</text>
<text x="79.5" y="69.8">F_RX_CLK</text>
<text x="54" y="72.3">PF[9:0]</text>
<text x="53.7" y="78.4">RESET</text>
<text x="53.7" y="84.1">PHY_DVDD33</text>
<text x="53.7" y="87">PHY_AVDD33</text>
<text x="53.7" y="89.8">VSS</text>
<text x="194.3" y="84.1">F_ETH_XI</text>
<text x="254.6" y="84.1">F_ETH_XO</text>
<text x="85.2" y="130">F_TX+</text>
<text x="134" y="127.2">F_MDI_TP</text>
<text x="10.6" y="135.8">F_PHY_AD3</text>
<text x="10.6" y="132.9">F_PHY_AD0</text>
<text x="85.2" y="132.9">F_TX-</text>
<text x="85.2" y="135.8">F_RX+</text>
<text x="134" y="132.9">F_MDI_TN</text>
<text x="85.2" y="144.4">F_RX-</text>
<text x="134.1" y="147.3">F_MDI_RP</text>
<text x="134" y="153">F_MDI_RN</text>
<text x="217.3" y="153">F_COL</text>
<text x="217.3" y="164.5">F_CRS</text>
<text x="217.3" y="176">F_CRSDV</text>
</g>
<g font-size="2.6" fill="#004080">
<text x="126.3" y="28.4">TxEr/FxSD</text>
<text x="158.3" y="28.4">nRst</text>
<text x="126.3" y="31.3">Xi</text>
<text x="126.3" y="34.2">Xo</text>
<text x="154.8" y="32.2" transform="rotate(-90 154.8 32.2)">EPad</text>
<text x="155.4" y="31.3">AVD33</text>
<text x="155.9" y="34.2">MDiTp</text>
<text x="126.3" y="37.1">Col/RMII</text>
<text x="126.3" y="39.9">TxEn</text>
<text x="154.6" y="39.9">RegOut</text>
<text x="155.9" y="37.1">MDiTn</text>
<text x="126.3" y="42.8">TxD3</text>
<text x="126.3" y="45.7">TxD2</text>
<text x="155.7" y="42.8">MDiRp</text>
<text x="155.7" y="45.7">MDiRn</text>
<text x="126.3" y="48.5">TxD1</text>
<text x="126.3" y="51.4">TxD0</text>
<text x="155.1" y="51.4">TestOn</text>
<text x="159.4" y="48.5">Iset</text>
<text x="126.3" y="54.3">TxClk/50MClki</text>
<text x="126.3" y="57.1">LED0/PhyAD0</text>
<text x="156.8" y="54.3">MDIO</text>
<text x="157.7" y="57.1">MDC</text>
<text x="126.3" y="60">LED3/PhyAD3</text>
<text x="126.3" y="62.9">IOVDD</text>
<text x="126.3" y="65.8">RxClk/50M_ClkoRxDV/CRS_DV</text>
<text x="147.3" y="62.9">CRS/LEDMod</text>
<text x="151.3" y="60">RxEr/Int32</text>
<text x="126.3" y="68.6">RxD3</text>
<text x="126.3" y="71.5">RxD2</text>
<text x="157.1" y="68.6">RxD0</text>
<text x="157.1" y="71.5">RxD1</text>
<text x="206.7" y="100.2">XIN</text>
<text x="215.2" y="100.2">GND</text>
<text x="206.7" y="105.9">GND XOUT</text>
<text x="57.4" y="131.8">LED+</text>
<text x="66.9" y="131.8">TX+</text>
<text x="106.2" y="128.9">TX+ TD+</text>
<text x="106.2" y="131.8">CT</text>
<text x="114.2" y="131.8">CT</text>
<text x="57.4" y="134.6">LED-</text>
<text x="57.4" y="137.5">LED+</text>
<text x="66.6" y="137.5">RX+</text>
<text x="67.6" y="134.6">TX-</text>
<text x="106.2" y="134.6">TX-</text>
<text x="113.3" y="134.6">TD-</text>
<text x="57.4" y="140.4">LED-</text>
<text x="68" y="140.4">NC</text>
<text x="68" y="143.2">NC</text>
<text x="106.2" y="140.4">NC</text>
<text x="106.2" y="143.2">NC</text>
<text x="113.9" y="143.2">NC</text>
<text x="113.9" y="140.4">NC</text>
<text x="57.4" y="149">Shield</text>
<text x="67.3" y="146.1">RX-</text>
<text x="68" y="149">NC</text>
<text x="106.2" y="149">RX+ RD+</text>
<text x="57.4" y="151.9">Shield</text>
<text x="68" y="151.9">NC</text>
<text x="106.2" y="154.7">RX-</text>
<text x="106.2" y="151.9">CT</text>
<text x="113.1" y="154.7">RD-</text>
<text x="114.2" y="151.9">CT</text>
</g>
<g font-size="2.3">
<text x="174.8" y="200.4">A</text>
<text x="185.1" y="204.4">Monday, April 11, 2016</text>
<text x="245.1" y="204.4">10</text>
<text x="262.3" y="204.4">12</text>
</g>
<g font-size="1">
<text x="29" y="1.1">5</text>
<text x="84.1" y="1.1">4</text>
<text x="139.2" y="1.1">3</text>
<text x="194.3" y="1.1">2</text>
<text x="249.4" y="1.1">1</text>
<text x=".4" y="27.8">D</text>
<text x="277.3" y="27.8">D</text>
<text x=".4" y="78.8">C</text>
<text x="277.3" y="78.8">C</text>
<text x=".4" y="129.7">B</text>
<text x="277.3" y="129.7">B</text>
<text x=".4" y="180.7">A</text>
<text x="277.3" y="180.7">A</text>
<text x="29" y="206.3">5</text>
<text x="84.1" y="206.3">4</text>
<text x="139.2" y="206.3">3</text>
<text x="194.3" y="206.3">2</text>
<text x="249.4" y="206.3">1</text>
</g>
</svg>
